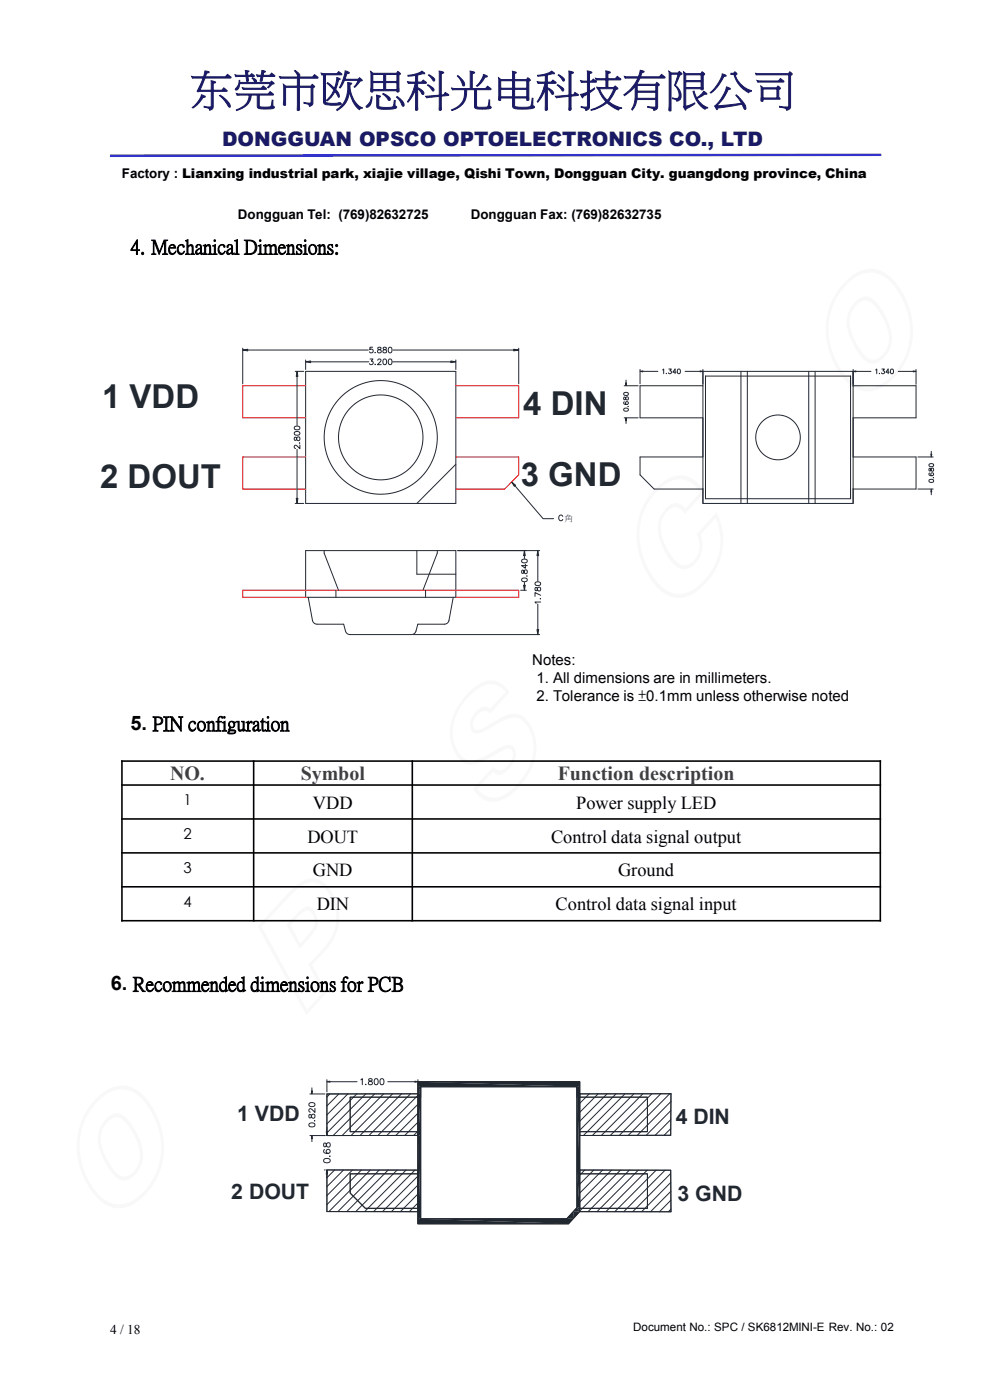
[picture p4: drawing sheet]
<svg xmlns="http://www.w3.org/2000/svg" width="210mm" height="297mm" viewBox="0 0 210 297" stroke-linecap="round" stroke-linejoin="round" font-family="sans-serif">
<path d="M23.3 32.8l163.6-.2v.5l-163.6 .2z" fill="#33c"/>
<path d="M22.4 237.5a2.68 2.68 0 0 1 4.5-.3 12.9 12.9 0 0 1 3.4 8.5 5.8 5.8 0 0 1-3.7 4.7 3.6 3.6 0 0 1-3.3-2.1 11 11 0 0 1-2.4-8l.4-1.2zM20.4 234a14.3 14.3 0 0 0 2 20.6 5.6 5.6 0 0 0 6.9-.7 14 14 0 0 0 2.3-18.8 7.4 7.4 0 0 0-5.6-4 7.5 7.5 0 0 0-5.6 2.9zM23.2 237.7a5.3 5.3 0 0 0-1.3 6.4 10 10 0 0 0 3.8 5.4 3 3 0 0 0 3.5-2.1 6.7 6.7 0 0 0-.6-6.2 8.3 8.3 0 0 0-3.2-4 2.05 2.05 0 0 0-2.2 .5zM20.8 232.6a6.4 6.4 0 0 1 8.1-1.4 15.1 15.1 0 0 1 .6 23.4 6.2 6.2 0 0 1-9.3-.9 15.4 15.4 0 0 1-1.3-18.8zM61.4 189.2a7.2 7.2 0 0 1 5.2-2.9 6 6 0 0 1 4.4 4.1 9.9 9.9 0 0 1-2.1 11.4l-2.7 2.9 3.2 5.8-4.4 4.8-10.3-18.8zM61.7 189.8l-6.2 6.8 9.6 17.6 3.5-3.8-3.2-5.8 3-3.1a9.1 9.1 0 0 0 2.1-10.7 5.4 5.4 0 0 0-4.2-3.6 6.8 6.8 0 0 0-4.6 2.6zM63.1 193.7l1-.9a1.5 1.5 0 0 1 2.4 .3 3.7 3.7 0 0 1-.2 5l-2.8 3.2-2.7-5.1zM63 194.7l-1.4 1.6 2.1 3.9 1.4-1.6a3.9 3.9 0 0 0 1.6-3.6l-.3-.8a1.28 1.28 0 0 0-1-1 1.28 1.28 0 0 0-1.4 .5zM99.6 146.7a6.1 6.1 0 0 1 5.7-2.2 5.1 5.1 0 0 1 2.8 2.4l-4.2 4.5a1.45 1.45 0 0 0-2.4 0 2.35 2.35 0 0 0-.7 3.4 3.2 3.2 0 0 0 2.7-.9l.5-.3a12.4 12.4 0 0 1 4.9-2.2 4.1 4.1 0 0 1 3.7 2.5 10.8 10.8 0 0 1-2 12.5 8.8 8.8 0 0 1-5.9 3.7 5 5 0 0 1-4.4-2.8l4.3-4.6a1.65 1.65 0 0 0 2.7 .1 3.3 3.3 0 0 0 1.3-3.6 1.07 1.07 0 0 0-1.4-.3l-1.9 1.1a11.9 11.9 0 0 1-5.9 2.2 5.8 5.8 0 0 1-3.7-4.7 11.7 11.7 0 0 1 3.9-10.8zM99.8 147.5a10.3 10.3 0 0 0-3.4 10.4 4.6 4.6 0 0 0 3.2 3.4 12.3 12.3 0 0 0 5.9-2.4 3.9 3.9 0 0 1 3-.8 2.75 2.75 0 0 1 .3 3.9 3.8 3.8 0 0 1-3.4 2.3l-.8-.6-3.3 3.6a4.4 4.4 0 0 0 6.6 .7 13.1 13.1 0 0 0 5.3-9.2 7.6 7.6 0 0 0-2.9-6.3 4.1 4.1 0 0 0-3.9 .6l-2.8 1.5a4 4 0 0 1-3 .9 2.73 2.73 0 0 1 0-4 2.8 2.8 0 0 1 2.7-1.5l.6 .4 3.4-3.6a3.9 3.9 0 0 0-5.8-.8zM139.8 103.8a13.8 13.8 0 0 0-2.1 17.2 8.9 8.9 0 0 0 5.5 4.9 6.3 6.3 0 0 0 5.5-2.1 12 12 0 0 0 3.1-13.9l-3.2 3.5a5.7 5.7 0 0 1-2.7 7.2 3.6 3.6 0 0 1-3.9-2 10.4 10.4 0 0 1-2.1-8.5 5.2 5.2 0 0 1 3-3.3 2.5 2.5 0 0 1 2.5 1.1l3.1-3.4a4.9 4.9 0 0 0-8-1.3zM139.5 103.3a6.4 6.4 0 0 1 6.4-2.2 7.5 7.5 0 0 1 3.6 3.3l-4.2 4.6a2.16 2.16 0 0 0-1.8-1.4 2.16 2.16 0 0 0-2.1 1 5.4 5.4 0 0 0-.7 6 9.4 9.4 0 0 0 3.7 5.2 2.8 2.8 0 0 0 3.4-1.7 5.2 5.2 0 0 0 0-4.8l4.2-4.6a13.2 13.2 0 0 1-6 17.7 6 6 0 0 1-7-2.3 15.5 15.5 0 0 1-1.5-18.6zM181.2 64.2a2.73 2.73 0 0 1 4.5-.2 12.9 12.9 0 0 1 3.5 8.4 5.7 5.7 0 0 1-3.8 4.7 3.1 3.1 0 0 1-2.8-1.5 12.1 12.1 0 0 1-2.9-8l.4-1.7zM180 60a14.3 14.3 0 0 0 1.2 21.4 5.9 5.9 0 0 0 7.6-1.3 14 14 0 0 0 1.7-18.2 7 7 0 0 0-6.4-4 7.1 7.1 0 0 0-4.1 2.1zM181.6 64.9a5.3 5.3 0 0 0-.9 5.9 10.1 10.1 0 0 0 3.8 5.4 2.43 2.43 0 0 0 2.7-1 5.3 5.3 0 0 0 .9-5.9 10 10 0 0 0-3.8-5.4 2.34 2.34 0 0 0-2.7 1zM179.7 59.4a6.3 6.3 0 0 1 8.1-1.5 15 15 0 0 1 5.5 9 14 14 0 0 1-7.2 15.8 6.1 6.1 0 0 1-7.1-2.3 15.5 15.5 0 0 1-1.2-18.8z" fill="#f8f8f8"/>
<path d="M25.7 166.5h161.2M25.7 173.7h161.2M25.7 161.5h161.2M25.9 161.3v34.2M53.8 161.3v34.2M87.5 161.3v34.2M186.7 161.3v34.2M25.7 180.9h161.2M25.7 188.1h161.2M25.7 195.3h161.2" fill="none" stroke="#000" stroke-width=".34"/>
<g fill="none" stroke="#212830" stroke-width=".21">
<path d="M64.8 76.4v2M64.8 78.8h31.9v28h-31.9zM65.9 76.8h12.3M83.3 76.8h12.3M96.7 76.4v2M149.1 78.8h31.9v28h-31.9zM149.7 79.8h30.7v26h-30.7zM157.2 78.8v28M158.5 78.8v28M171.6 78.8v28M172.9 78.8v28M96.7 98.5l-8.3 8.3"/>
<path d="M149.1 96.9h-13.3v3.8M149.1 81.8h-13.3v6.8h13.3M181 96.9h13.3v6.8h-13.3M181 81.8h13.3v6.8h-13.3M68.8 116.8v.5l3 7.9M88.4 116.8v5h8.3M92.8 116.8v.5l-3.1 7.9M138.8 103.7h10.3M64.8 126.7v-9.9h31.9v9.9h-31.6M65.4 126.7l.9 4.9 .3 .5 .7 .3h5.6l.5 1.7 .3 .4 .5 .1M71.3 125.2v1.5M74.2 134.6h13.1"/>
<path d="M90.3 125.2v1.5M96.1 126.7l-.9 4.9-.3 .5-.5 .3h-5.8l-.5 1.7-.3 .4-.5 .1"/>
<circle cx="80.7" cy="92.8" r="12"/>
<circle cx="80.7" cy="92.8" r="9"/>
<circle cx="165" cy="92.8" r="4.7"/>
</g>
<path d="M64.8 81.8h-13.3v6.8h13.3M64.8 96.9h-13.3v6.8h13.3M96.7 96.9h13.3v3.8l-3 3h-10.3M96.7 81.8h13.3v6.8h-13.3M65.1 126.7h-13.6v-1.5h58.5v1.5h-13.3" fill="none" stroke="#f00" stroke-width=".21"/>
<path d="M95.6 76.6l1.1 .2-1.1 .1z" fill="#212830"/>
<path d="M95.6 76.6l1.1 .2-1.1 .1z" fill="none" stroke="#212830" stroke-width=".21"/>
<path d="M64.8 76.8l1.1-.2v.3z" fill="#212830"/>
<path d="M62.6 78.8h1.8M63 79.9v10.4M64.8 76.8l1.1-.2v.3zM78.5 76.2h.6l-.3 .4a.4 .4 0 0 1 .3 .7 .4 .4 0 0 1-.7-.2M79.6 77.2v.1M80.1 76.4l.1-.2h.4l.2 .3-.7 .9h.8M81.4 76.2a.59 .59 0 0 1 .7 .4 .59 .59 0 0 1-.4 .8l-.4-.3-.1-.4zM82.5 76.2h.2a.62 .62 0 0 1 .5 .6 .62 .62 0 0 1-.5 .6l-.3-.3v-.3zM63 95.3v10.4M62.6 106.8h1.8" fill="none" stroke="#212830" stroke-width=".21"/>
<path d="M63 78.8l.2 1.1h-.4z" fill="#212830"/>
<path d="M63 78.8l.2 1.1h-.4z" fill="none" stroke="#212830" stroke-width=".21"/>
<path d="M62.8 105.7h.4l-.2 1.1z" fill="#212830"/>
<path d="M51.5 73.9v7.5M52.5 74.3h25.6M83.4 74.3h25.6M110 73.9v7.5M62.5 92.8v.6h.3a.49 .49 0 0 1 .2-.6 .49 .49 0 0 1 .6 0v.4l-.2 .3-.4-.2-.2-.5zM62.5 91.7a.59 .59 0 0 1 .7-.2 .59 .59 0 0 1 .4 .7 .59 .59 0 0 1-.8 .2 .59 .59 0 0 1-.3-.7zM62.5 90.6l.6-.2h.3l.2 .3a.62 .62 0 0 1-.6 .5 .62 .62 0 0 1-.6-.5zM63.6 93.9l-.1 .1M63.6 94.4v.8l-.6-.6-.4-.1-.2 .4 .3 .2M62.8 105.7h.4l-.2 1.1z" fill="none" stroke="#212830" stroke-width=".21"/>
<path d="M51.5 74.3l1-.2v.3z" fill="#212830"/>
<path d="M51.5 74.3l1-.2v.3z" fill="none" stroke="#212830" stroke-width=".21"/>
<path d="M109 74.1l1 .2-1 .1z" fill="#212830"/>
<path d="M79.1 73.7h-.6l-.1 .5a.42 .42 0 0 1 .7 0 .42 .42 0 0 1-.1 .6 .42 .42 0 0 1-.6-.2M79.6 74.7v.1M80.2 73.7v.4a.49 .49 0 0 1 .5 .1 .49 .49 0 0 1 .1 .6h-.6a.49 .49 0 0 1 0-.6 .49 .49 0 0 1 .6-.1v-.4zM81.3 73.7v.4a.49 .49 0 0 1 .6 .1 .49 .49 0 0 1 0 .6l-.6-.1v-.4l.7-.4-.1-.2zM82.5 73.7h.2a.62 .62 0 0 1 .5 .6 .62 .62 0 0 1-.5 .6l-.2-.1-.1-.5zM109 74.1l1 .2-1 .1zM97.1 116.8h14.5M111.2 117.9v.6M110.4 125.2h1.2M111.2 123.5v.6" fill="none" stroke="#212830" stroke-width=".21"/>
<path d="M111.2 116.8l.2 1.1h-.3z" fill="#212830"/>
<path d="M111.2 116.8l.2 1.1h-.3z" fill="none" stroke="#212830" stroke-width=".21"/>
<path d="M111.1 124.1h.3l-.2 1.1z" fill="#212830"/>
<path d="M97.1 116.8h17.4M110.7 118.8a.6 .6 0 0 1 .7-.2 .6 .6 0 0 1 .4 .6 .6 .6 0 0 1-.7 .3 .6 .6 0 0 1-.4-.7zM111.4 119.7v.9l-.8-.6h1.2M114.1 117.9v5.4M87.7 134.6h26.8M110.7 122.8a.6 .6 0 0 1 .7-.2 .6 .6 0 0 1 .4 .6 .6 .6 0 0 1-.7 .3 .6 .6 0 0 1-.4-.7zM110.7 121v.6h.2l.5-.7a.4 .4 0 0 1 .5 .4 .4 .4 0 0 1-.5 .4l-.2-.2-.2-.5zM111.1 124.1h.3l-.2 1.1zM111.8 122.2h-.1M114.1 128.1v5.5" fill="none" stroke="#212830" stroke-width=".21"/>
<path d="M113.9 133.6h.4l-.2 1z" fill="#212830"/>
<path d="M113.9 133.6h.4l-.2 1z" fill="none" stroke="#212830" stroke-width=".21"/>
<path d="M114.1 116.8l.2 1.1h-.4z" fill="#212830"/>
<path d="M114.1 116.8l.2 1.1h-.4zM113.5 124.7v.6h.3l.5-.7a.4 .4 0 0 1 .4 .4 .4 .4 0 0 1-.4 .4l-.2-.2-.2-.5zM113.5 123.6a.59 .59 0 0 1 .8-.2 .59 .59 0 0 1 .3 .7 .59 .59 0 0 1-.7 .2 .59 .59 0 0 1-.4-.7zM114.6 127h.1M114.7 127.7h-1.2l.2 .3M114.7 126.3l-1.2-.6v.8" fill="none" stroke="#212830" stroke-width=".21"/>
<path d="M108.5 102.2l.9 .7-.3 .3z" fill="#212830"/>
<path d="M132.4 81.8h3M132.4 88.6h3M132.8 80.6v.6M132.8 89.2v.6M108.5 102.2l.9 .7-.3 .3zM109.2 103.1l6 6.9h2.2M119.4 109.6a.44 .44 0 0 0-.5-.3 .44 .44 0 0 0-.4 .4v.3a.44 .44 0 0 0 .4 .5 .44 .44 0 0 0 .5-.3M135.8 100.7l3 3" fill="none" stroke="#212830" stroke-width=".21"/>
<path d="M132.7 81.2h.2l-.1 .6z" fill="#212830"/>
<path d="M132.7 81.2h.2l-.1 .6z" fill="none" stroke="#212830" stroke-width=".21"/>
<path d="M132.8 88.6l.1 .6h-.2z" fill="#212830"/>
<path d="M181 78.4v3.1M181.6 78.8h3.1M190.5 78.8h3.2M194.3 78.4v3.1M132.3 86.7a.5 .5 0 0 1 .7-.2 .5 .5 0 0 1 .2 .6 .5 .5 0 0 1-.6 .2 .5 .5 0 0 1-.3-.6zM132.3 84.3v.5h.2l.5-.6a.33 .33 0 0 1 .3 .3 .33 .33 0 0 1-.3 .4l-.4-.6zM132.3 83.4a.5 .5 0 0 1 .7-.2 .5 .5 0 0 1 .2 .6 .5 .5 0 0 1-.6 .2 .5 .5 0 0 1-.3-.6zM132.4 85.2l-.1 .1a.45 .45 0 0 0 .5 .5 .45 .45 0 0 0 .4-.5 .31 .31 0 0 0-.5 0 .31 .31 0 0 0 .3 .5M132.8 88.6l.1 .6h-.2zM133.2 86.2h.1" fill="none" stroke="#212830" stroke-width=".21"/>
<path d="M181 78.8l.6-.1v.2z" fill="#212830"/>
<path d="M181 78.8l.6-.1v.2z" fill="none" stroke="#212830" stroke-width=".21"/>
<path d="M193.7 78.7l.6 .1-.6 .1z" fill="#212830"/>
<path d="M135.8 78.4v3M136.4 78.8h3.1M145.3 78.8h3.2M149.1 78.4v3M185.7 78.5l.3-.2v1M186.5 79.2h.1M187.1 78.3h.5l-.3 .4a.33 .33 0 0 1 .3 .5 .33 .33 0 0 1-.6-.1M188.6 79h-.7l.5-.7v1M189 78.3a.46 .46 0 0 1 .5 .5 .46 .46 0 0 1-.5 .4l-.1-.3zM193.7 78.7l.6 .1-.6 .1z" fill="none" stroke="#212830" stroke-width=".21"/>
<path d="M135.8 78.8l.6-.1v.2z" fill="#212830"/>
<path d="M135.8 78.8l.6-.1v.2z" fill="none" stroke="#212830" stroke-width=".21"/>
<path d="M148.5 78.7l.6 .1-.6 .1z" fill="#212830"/>
<path d="M140.5 78.5l.3-.2v1M141.3 79.2h.1M141.9 78.3h.5l-.3 .4a.33 .33 0 0 1 .3 .5 .33 .33 0 0 1-.6-.1M143.4 79h-.7l.5-.7v1M143.8 78.3a.46 .46 0 0 1 .5 .5 .46 .46 0 0 1-.5 .4l-.1-.3zM148.5 78.7l.6 .1-.6 .1zM194.7 96.9h3.2M197.5 95.7v.6M194.7 103.7h3.2M197.5 104.4v.6" fill="none" stroke="#212830" stroke-width=".21"/>
<path d="M197.5 96.3h.1l-.1 .6z" fill="#212830"/>
<path d="M197.5 96.3h.1l-.1 .6z" fill="none" stroke="#212830" stroke-width=".21"/>
<path d="M197.5 103.7l.1 .7h-.1z" fill="#212830"/>
<g fill="none" stroke="#212830" stroke-width=".21">
<path d="M197.1 99.4v.5h.2l.4-.6a.33 .33 0 0 1 .4 .3 .33 .33 0 0 1-.4 .4l-.3-.6zM197.1 98.5a.49 .49 0 0 1 .6-.2 .49 .49 0 0 1 .3 .6 .5 .5 0 0 1-.6 .2 .5 .5 0 0 1-.3-.6zM197.1 101.8a.49 .49 0 0 1 .6-.2 .49 .49 0 0 1 .3 .6 .5 .5 0 0 1-.6 .2 .5 .5 0 0 1-.3-.6zM197.2 100.3l-.1 .1a.44 .44 0 0 0 .4 .6 .44 .44 0 0 0 .4-.7 .31 .31 0 0 0-.5 .2 .31 .31 0 0 0 .3 .4M197.5 103.7l.1 .7h-.1zM198 101.3h.1M69.3 229v2.6M69.3 232.1v8.8M89.2 230.6h33.2M123 232.1v16.9M69.3 248.2h19.3M123 256.2v.2"/>
<path d="M123 248.2l19.3 .1"/>
</g>
<path d="M69.3 229.5l.7-.1v.2z" fill="#212830"/>
<path d="M69.3 229.5l.7-.1v.2zM65.7 240.9h3.2" fill="none" stroke="#212830" stroke-width=".21"/>
<path d="M66.2 240.9l.1 .6h-.2z" fill="#212830"/>
<path d="M69.3 239.2v.8M66.2 240.9l.1 .6h-.2zM68.8 240.9h.2M68.8 248.2h.2M69.3 249.1v.8" fill="none" stroke="#212830" stroke-width=".21"/>
<path d="M69.2 240h.3l-.2 .9z" fill="#212830"/>
<path d="M69.2 240h.3l-.2 .9z" fill="none" stroke="#212830" stroke-width=".21"/>
<path d="M69.3 248.2l.2 .9h-.3z" fill="#212830"/>
<path d="M68.7 246l.5-.3a.6 .6 0 0 1 .8 .6 .75 .75 0 0 1-.7 .4 .75 .75 0 0 1-.7-.6zM68.8 243.9h-.1a.46 .46 0 0 0 .2 .7h.9a.44 .44 0 0 0 .1-.7 .44 .44 0 0 0-.7 .2 .44 .44 0 0 0 .4 .6M69.3 248.2l.2 .9h-.3zM70 245.2l-.1 .1" fill="none" stroke="#212830" stroke-width=".21"/>
<path d="M88.6 229v2.6M88.6 229.5h34.4v26.9M122.4 230.6v2.3M68.7 242.5v.7l.3 .1 .6-.9a.45 .45 0 0 1 .5 .5 .45 .45 0 0 1-.7 .4l-.3-.8zM69.3 257l19.4 .1M88.6 256.2v3.4M88.6 240.9h-19.3M142.3 240.8l-19.3 .1M142.3 248.3v8.8" fill="none" stroke="#212830" stroke-width=".21"/>
<path d="M88 229.4l.6 .1-.6 .1z" fill="#212830"/>
<path d="M65.6 238.4l.5-.2a.56 .56 0 0 1 .7 .5 .69 .69 0 0 1-.7 .4 .69 .69 0 0 1-.6-.5zM65.6 236.5v.6l.2 .1 .6-.8a.43 .43 0 0 1 .4 .4 .43 .43 0 0 1-.4 .4l-.3-.2-.1-.5zM65.6 234.1l.5-.2a.55 .55 0 0 1 .7 .5 .69 .69 0 0 1-.7 .4 .69 .69 0 0 1-.6-.5zM66.2 230.8v.6M66.7 237.7v.1M66.8 235.1v.9l-.9-.8-.4 .2 .1 .4 .2 .1M88 229.4l.6 .1-.6 .1zM123 257l-2.4 2.6" fill="none" stroke="#212830" stroke-width=".21"/>
<g fill="#212830">
<path d="M88.6 229.5l34.4 1.1h-34.4z"/>
<path d="M88.6 229.5h34.4v1.1z"/>
<path d="M88.6 230.6l.6 1h-.6z"/>
<path d="M88.6 230.6h.6v1z"/>
<path d="M88.6 231.6l.6 .4h-.6z"/>
<path d="M88.6 231.6h.6v.4z"/>
<path d="M88.7 232l.5 8.9h-.6z"/>
<path d="M88.7 232h.5v8.9z"/>
<path d="M122.4 230.6l.6 17.6h-.6z"/>
<path d="M122.4 230.6h.6v17.6z"/>
<path d="M122.4 248.2l.6 8h-.6z"/>
<path d="M122.4 248.2h.6v8z"/>
<path d="M122.4 256.2l.6 .8h-1.4z"/>
<path d="M122.4 256.2h.6v.8z"/>
<path d="M121.6 257v1.5h-1.4z"/>
<path d="M121.6 257h1.4l-1.4 1.5z"/>
<path d="M88.6 240.9l.6 17.6h-.6z"/>
<path d="M88.6 240.9h.6v17.6z"/>
<path d="M88.6 258.5l32 1.1h-32z"/>
<path d="M88.6 258.5h33l-1 1.1z"/>
</g>
<path d="M65.7 232.1h3.2M82.3 229.5h5.7M88.6 229.5v30M88.6 229.5h34.4v27.5l-2.4 2.6h-32zM88.7 232l-19.4 .1M89.2 230.5h33.2v25.7l-2.2 2.3h-31zM89.2 230.6v2.3M142.3 232l-19.3 .1M69.3 248.2v8.8M88.6 259.6h32M123 248.2v8.8" fill="none" stroke="#212830" stroke-width=".21"/>
<path d="M66.1 231.4h.2l-.1 .7z" fill="#212830"/>
<g fill="none" stroke="#212830" stroke-width=".21">
<path d="M66.1 231.4h.2l-.1 .7zM69.3 232.1l19.3-.1v.8h-14.3v7.3h14.3v.8h-19.3zM70 232.1l-.7 .6M70 229.5h5.7M71.9 232.1l-2.6 2.5M73.8 232.1l-4.5 4.4M74.3 232.8h14.3v7.3h-14.3zM75.7 232.1l-6.4 6.3M76.5 229.1l.4-.3v1.3M77.6 232.1l-8.3 8.2M77.6 230v.1M78.3 228.9v.4l.5 .1 .2 .3a.43 .43 0 0 1-.4 .4 .43 .43 0 0 1-.5-.4l.8-.6v-.2z"/>
<path d="M79.5 232.1l-8.8 8.8M79.5 228.9l.2-.1a.67 .67 0 0 1 .5 .7 .67 .67 0 0 1-.5 .6 .83 .83 0 0 1-.2-1.2zM80.8 228.9l.2-.1a.67 .67 0 0 1 .5 .7 .67 .67 0 0 1-.5 .6 .83 .83 0 0 1-.2-1.2zM81.4 232.1l-8.8 8.8M83.3 232.1l-8.8 8.8M85.2 232l-8.8 8.9M87.1 232l-8.8 8.9M88.6 232.4l-8.4 8.5M88.6 234.3l-6.5 6.6M88.6 236.2l-4.6 4.7M88.6 238.1l-2.7 2.8M88.6 240l-.8 .9"/>
<path d="M88.7 232l-.1 8.9M89.2 230.6v27.9h31l2.2-2.3v-25.6M123 232.8h14.3v7.3h-14.3zM123 232.1l19.3-.1v8.8l-19.3 .1v-.8h14.3v-7.3h-14.3zM123.1 232.1l-.1 .1M125 232.1l-2 2M126.9 232.1l-3.9 3.9M128.8 232.1l-5.8 5.8M130.7 232l-7.7 7.8M132.6 232l-8.8 8.9M134.5 232l-8.8 8.9M136.4 232l-8.8 8.9"/>
<path d="M138.3 232l-8.8 8.9M140.2 232l-8.8 8.9M142.1 232l-8.8 8.9M142.3 239.4l-1.4 1.4M142.3 237.5l-3.3 3.4M142.3 235.6l-5.2 5.3M142.3 233.7l-7.1 7.2M66.2 241.5v.7M69.3 248.2h19.3v.8h-14.3v4.1l3.2 3.2h11.1v.8l-19.3-.1zM71 248.2l-1.7 1.6M72.9 248.2l-3.6 3.5M74.3 249h14.3v7.3h-11.1l-3.2-3.2z"/>
<path d="M74.8 248.2l-5.5 5.5M76.7 248.2l-7.4 7.4M78.6 248.2l-8.8 8.8M80.4 248.2l-8.7 8.8M82.3 248.2l-8.7 8.8M84.2 248.2l-8.7 8.8M86.1 248.2l-8.8 8.8M88 248.2l-8.8 8.8M88.6 253.3l-3.7 3.8M88.6 255.2l-1.8 1.9M88.6 251.4l-5.6 5.6M88.6 249.5l-7.5 7.5"/>
<path d="M88.6 248.2v8.9M123 249h14.3v7.3h-14.3zM123 248.2l19.3 .1v8.8l-19.3-.1v-.7h14.3v-7.3h-14.3zM123 257l19.3 .1M124 248.2l-1 1.1M125.9 248.2l-2.9 3M127.8 248.2l-4.8 4.9M129.7 248.2l-6.7 6.8M131.6 248.2l-8.6 8.7M133.5 248.2l-8.8 8.8M135.4 248.2l-8.8 8.8M137.3 248.2l-8.8 8.9"/>
<path d="M139.2 248.2l-8.8 8.9M141.1 248.3l-8.8 8.8M142.3 249l-8.1 8.1M142.3 250.8l-6.2 6.3M142.3 252.7l-4.3 4.4M142.3 254.6l-2.4 2.5M142.3 256.5l-.5 .6"/>
</g>
<text font-size="9.2" fill="#191966" x="40.3" y="22">东莞市欧思科光电科技有限公司</text>
<g font-size="7" fill="#212830">
<text x="21.7" y="86.5">1 VDD</text>
<text x="111" y="88.1">4 DIN</text>
<text x="21.2" y="103.5">2 DOUT</text>
<text x="110.5" y="103">3 GND</text>
</g>
<g font-size="4.5" fill="#212830">
<text x="50.3" y="237.8">1 VDD</text>
<text x="143.3" y="238.5">4 DIN</text>
<text x="49.1" y="254.3">2 DOUT</text>
<text x="143.7" y="254.9">3 GND</text>
</g>
<text font-size="4.2" fill="#191966" x="47.1" y="30.9">DONGGUAN OPSCO OPTOELECTRONICS CO., LTD</text>
<g font-size="4.2">
<text x="27.7" y="53.7">4. Mechanical Dimensions:</text>
<text x="27.7" y="154.9">5. PIN configuration</text>
<text x="23.5" y="210.1">6. Recommended dimensions for PCB</text>
</g>
<g font-size="4.2" fill="#404040">
<text x="36.1" y="165.5">NO.</text>
<text x="63.8" y="165.5">Symbol</text>
<text x="118.3" y="165.5">Function description</text>
</g>
<g font-size="3.9">
<text x="66.4" y="171.5">VDD</text>
<text x="122.2" y="171.5">Power supply LED</text>
<text x="65.2" y="178.7">DOUT</text>
<text x="116.9" y="178.7">Control data signal output</text>
<text x="66.4" y="185.9">GND</text>
<text x="131.1" y="185.9">Ground</text>
<text x="67.2" y="193.1">DIN</text>
<text x="117.9" y="193.1">Control data signal input</text>
</g>
<g font-size="3.2">
<text x="112.9" y="141.2">Notes:</text>
<text x="113.8" y="145">1. All dimensions are in millimeters.</text>
<text x="113.8" y="148.8">2. Tolerance is ±0.1mm unless otherwise noted</text>
<text x="38.9" y="170.9">1</text>
<text x="38.9" y="178.1">2</text>
<text x="38.9" y="185.2">3</text>
<text x="38.9" y="192.4">4</text>
</g>
<g font-size="2.8">
<text x="25.9" y="37.8">Factory : Lianxing industrial park, xiajie village, Qishi Town, Dongguan City. guangdong province, China</text>
<text x="50.5" y="46.4">Dongguan Tel: (769)82632725</text>
<text x="99.9" y="46.4">Dongguan Fax: (769)82632735</text>
<text x="23.4" y="283.1">4 / 18</text>
</g>
<text font-size="2.5" x="134.3" y="282.3">Document No.: SPC / SK6812MINI-E Rev. No.: 02</text>
<text font-size="1.8" fill="#212830" x="119.7" y="110.5">角</text>
</svg>
